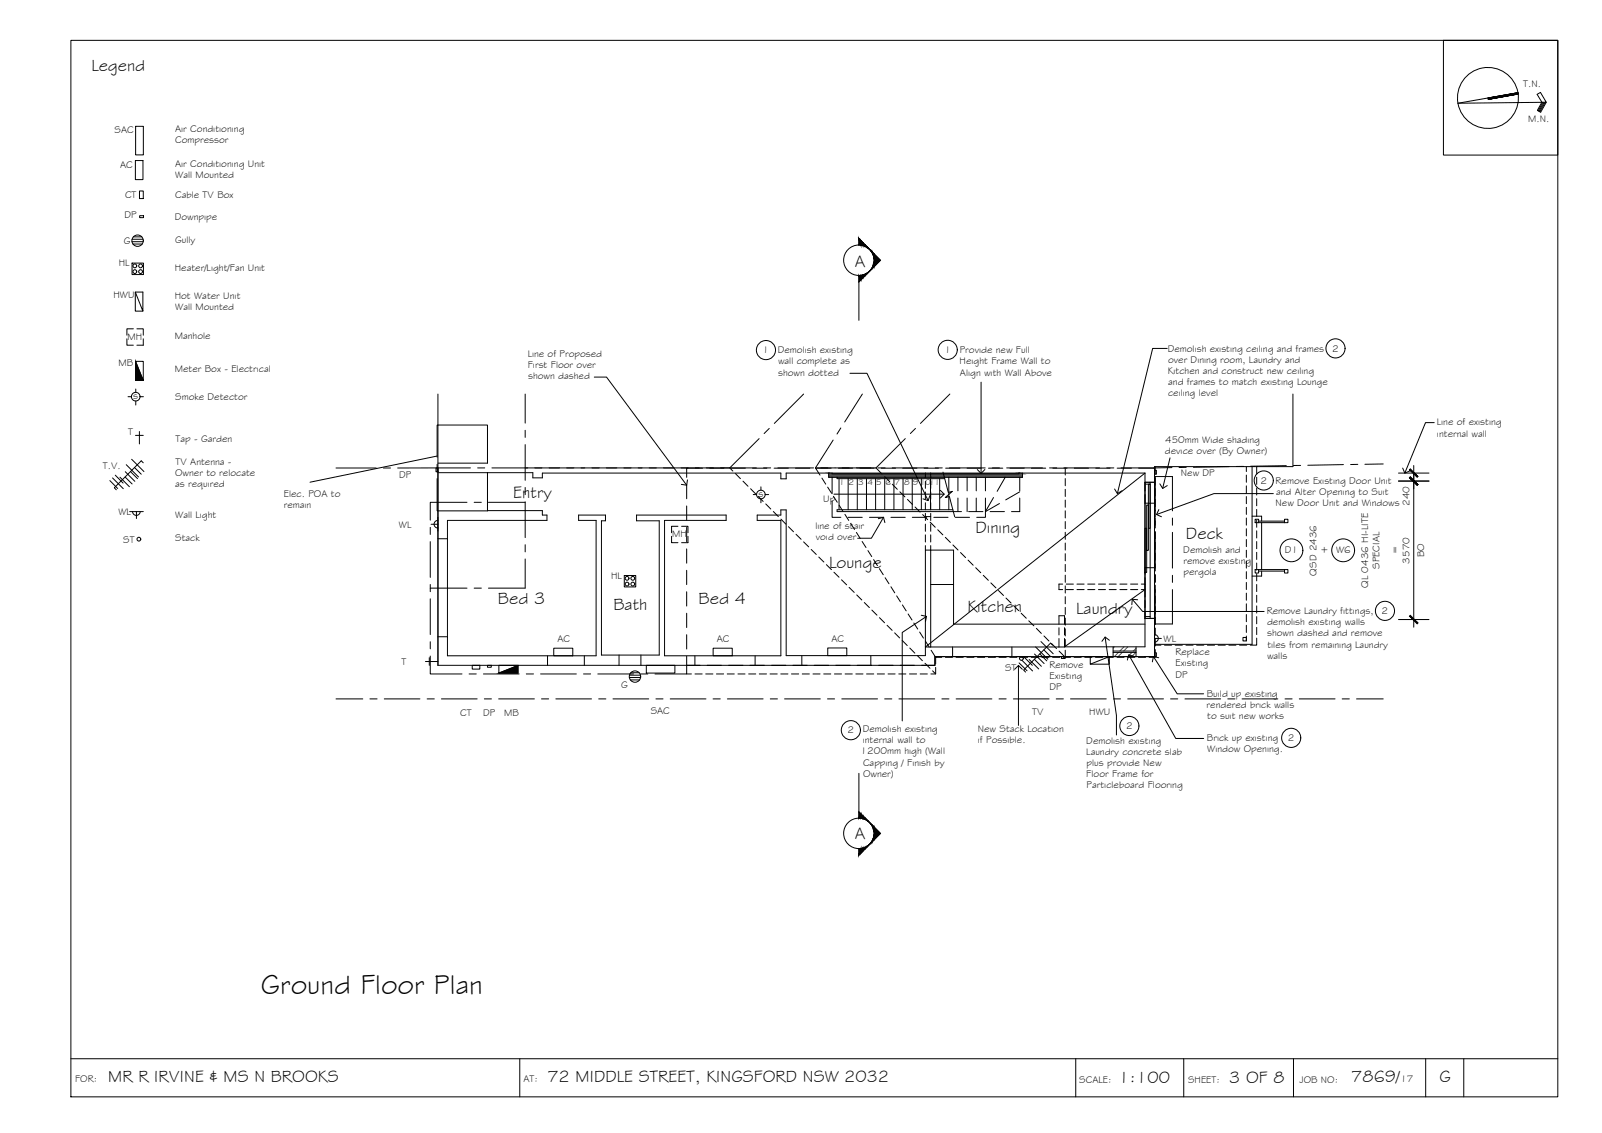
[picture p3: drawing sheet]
<svg xmlns="http://www.w3.org/2000/svg" width="420mm" height="297mm" viewBox="0 0 420 297" stroke-linecap="round" stroke-linejoin="round" font-family="sans-serif">
<!-- layer: HATCH -->
<g fill="#545454" stroke="#545454" stroke-width=".26">
<path d="M267.2 124l.9 .2v-.2zM267.2 124l.9 .2h-.9z"/>
<path d="M217.3 124l.9 .2v-.2zM217.3 124l.9 .2h-.9z"/>
<path d="M217.3 124.2l50.8 .9v-.9zM217.3 124.2l50.8 .9h-50.8z"/>
</g>
<path d="M292.3 169.6l-.4 .3M293.4 171l-1.1 1.1M294.4 171l-1.1 1.1M294.8 169.6l-1.1 1.1M295.8 169.6l-1.1 1.1M296.9 171l-1.1 1.1M297.9 171l-1.1 1.1M297.9 170l-.6 .7" fill="none" stroke="#545454" stroke-width=".26"/>
<!-- layer: NEWWORK -->
<g fill="none" stroke="#000" stroke-width=".26">
<path d="M180.1 127v3.8M180.1 132.6v3.8M180.1 138.3v3.7M184.3 122.7h-4.2v2.5M186.1 122.7h3.8M191.8 122.7h3.7M197.4 122.7h3.7M203 122.7h3.8M208.6 122.7h3.8M214.3 122.7h3.7M217.3 124v1.1h50.8v-1.1M218.2 124v.2h49v-.2"/>
<path d="M219.9 122.7h3.7M225.5 122.7h3.8M231.1 122.7h3.8M236.8 122.7h3.7M242.4 122.7h3.7M242.7 124h1.4M248 122.7h3.8M253.6 122.7h3.8M259.3 122.7h3.7M264.9 122.7h3.7M270.5 122.7h3.8M276.1 122.7h3.8"/>
<path d="M281.8 122.7h3.7M287.4 122.7h3.7M293 122.7h3.8M298.6 122.7h4.2v4.1M300.3 126.4h2.5M302.8 128.7v3.7M302.8 134.3v3.8M302.8 139.9v3.8M180.1 143.9v3.8M180.1 149.5v3.8M180.1 155.1v3.8M242.7 144.2h1.4v25.4h-1.4z"/>
<path d="M300.3 153.1v1.5M302.8 145.6v3.7M302.8 151.2v3.7M302.8 156.8v3.8M180.1 172v2.4h3.5M180.1 160.8v3.7M180.1 166.4v3.8M185.4 174.4h3.8M191.1 174.4h3.7M196.7 174.4h3.8M202.3 174.4h3.8M207.9 174.4h3.8"/>
<path d="M213.6 174.4h3.7M219.2 174.4h3.8M224.8 174.4h3.8M230.4 174.4h3.8M236.1 174.4h3.7M247.7 172.1h-2.5v2.3h-3.5M249.6 172.1h3.8M255.2 172.1h3.8M260.9 172.1h3.7M266.5 172.1h3.7M272.1 172.1h3.8M277.7 172.1h3.8"/>
<path d="M279.2 169.6h-1.5M283.4 172.1h3.7M289 172.1h3.7M294.6 172.1h3.8M300.3 162.1h2.5M302.8 168.1v4h-2.6M302.8 162.4v3.8"/>
</g>
<!-- layer: BORDER -->
<g fill="none" stroke="#000" stroke-width=".26">
<path d="M18.6 10.6h390v277h-390zM378.6 10.6h30v30.1h-30zM398.1 24.3l-15.7 2.8 23.1-.3-1.5-2.6-.9 .5 1.3 2.1-1.2 2.1 .9 .5 1.4-2.6M398.2 24.7l-7.9 1.3M404.7 26.8l-1.3 2.3M405 26.8l-1.4 2.4M405.3 26.8l-1.5 2.5M18.6 277.6h390M136.3 277.6v10M282.1 277.6v10M310.5 277.6v10M339.2 277.6v10"/>
<path d="M373.9 277.6v10M383.9 277.6v10"/>
<circle cx="390.2" cy="25.7" r="8"/>
</g>
<!-- layer: SECTION POINT -->
<g fill="#000" stroke="#000" stroke-width=".26">
<path d="M227.7 71.4l.4-.3zM227.7 65l.4 .4zM228.5 70.6l-.4 .5zM228.5 65.8l.3 .5zM229.3 66.6l1.6 1.6-1.6 1.7zM227.7 215.3l.4 .4zM228.1 215.7l.4 .4zM229.3 216.8l1.6 1.7-1.6 1.7zM227.7 221.7l.4-.4zM228.8 220.4l-.3 .6z"/>
<path d="M225.3 62.6l.5 .5v1.2zM225.3 62.6v1.6l.5 .1z"/>
<path d="M225.3 72.2h.5v1.2zM225.3 72.2v1.7l.5-.5z"/>
<path d="M225.8 63.1l.5 .5v.8zM225.8 63.1v1.2l.5 .1z"/>
<path d="M225.8 72.2l.5-.1v.8zM225.8 72.2v1.2l.5-.5z"/>
<path d="M226.3 63.6l.5 .5v.5zM226.3 63.6v.8l.5 .2z"/>
<path d="M226.3 72.1l.5-.2v.5zM226.3 72.1v.8l.5-.5z"/>
<path d="M226.8 64.1l.5 .7zM226.8 64.1v.5l.5 .2z"/>
<path d="M226.8 71.9l.5-.2v.2zM226.8 71.9v.5l.5-.5z"/>
<path d="M227.3 64.6l.4 .5zM227.3 64.6l.4 .5z"/>
<path d="M227.3 71.7l.4-.3zM227.3 71.7v.2l.4-.4z"/>
<path d="M228.5 65.8l.3 .5zM228.1 65.4l.4 .4z"/>
<path d="M228.8 70.2l-.3 .4zM228.5 70.6l.3-.2z"/>
<path d="M228.8 66.1l.2 .2v.5zM228.8 66.1l.2 .7z"/>
<path d="M229 69.6v.5l-.2 .1zM228.8 70.2v.2l.2-.3z"/>
<path d="M229 66.3l.2 .2v.9zM229 66.3l.2 1.1z"/>
<path d="M229.2 69.1v.9l-.2-.4zM229 69.6v.5l.2-.1z"/>
<path d="M229.2 66.5l.1 1.5zM229.2 66.5l.1 1.5z"/>
<path d="M229.3 68.5v1.4zM229.2 69.1v.9z"/>
<path d="M225.8 213.4l-.5 1.1h.5zM225.3 212.8l.5 .6-.5 1.1z"/>
<path d="M226.3 213.9l-.5 .6 .5 .1zM225.8 213.4l.5 .5-.5 .6z"/>
<path d="M226.3 214.6l.5 .2v-.4zM226.3 213.9l.5 .5-.5 .2z"/>
<path d="M226.8 214.8l.5 .2v-.2zM226.8 214.4l.5 .4h-.5z"/>
<path d="M227.3 215l.4 .3zM227.3 214.8l.4 .5-.4-.3z"/>
<path d="M228.5 216.1l.3 .5zM228.5 216l.3 .4z"/>
<path d="M228.8 216.6l.2 .5v-.5zM228.8 216.4l.2 .2h-.2z"/>
<path d="M229.2 216.8l-.2 .3 .2 .5zM229 216.6l.2 .2-.2 .3z"/>
<path d="M229.3 216.8v1.4zM229.2 216.8v.8z"/>
<path d="M225.8 222.5l-.5 1.6 .5-.5zM225.3 222.5h.5l-.5 1.6z"/>
<path d="M226.3 222.4l-.5 1.2 .5-.5zM225.8 222.5l.5-.1-.5 1.2z"/>
<path d="M226.8 222.2l-.5 .9 .5-.5zM226.3 222.4l.5-.2-.5 .9z"/>
<path d="M227.3 222l-.5 .6zM226.8 222.2l.5-.2-.5 .6z"/>
<path d="M227.7 221.7l-.4 .5zM227.3 222l.4-.3-.4 .5z"/>
<path d="M228.8 220.4l-.3 .6zM228.5 220.9l-.4 .4z"/>
<path d="M229 219.9l-.2 .8 .2-.3zM229 219.9l-.2 .8z"/>
<path d="M229.2 219.3l-.2 1.1 .2-.1zM229.2 219.3l-.2 1.1z"/>
<path d="M229.3 218.8l-.1 1.5zM229.3 218.8l-.1 1.5z"/>
</g>
<g fill="none" stroke="#000" stroke-width=".26">
<path d="M225.3 64.2v-1.6l5.6 5.6-5.6 5.7M225.3 72.2v11.8M225.3 212.8l5.6 5.7-5.6 5.6v-1.6M225.3 202.7v11.8"/>
<circle cx="225.3" cy="68.2" r="4"/>
<circle cx="225.3" cy="218.5" r="4"/>
</g>
<!-- layer: EXISTING -->
<g fill="none" stroke="#000" stroke-width=".26">
<path d="M114.9 103.3v71.1M114.9 111.4h13v10h-13M339.1 103.3v19h-36.3v4.1M114.9 123.9h24.8v1.4h2.5v-1.3h62.6v1.5h1.4v-1.5h36.5M114.9 122.7v51.7M127.9 133.9h14.3v1.1h1.3v1.4h-26.1v35.5h38.9v-35.5h-4.5v-1.4h7v1.5h-1.1v35.2h15.2v-35.2h-6v-1.5h23.5v1.4h-16.1v35.5h30.5v-35.5h-6.2v-1.4h6.2v-1.3h1.4v38.2h36.5v-2.3M127.9 123.9v10h-13M244.1 124h56.2v2.4M328.4 122.3v46.6h-25.6M328.4 135.3h2.5v1.3M329.2 136.1h.9v.9h-.9zM330.1 136.6h6.8"/>
<path d="M330.1 137h6.8M330.9 137v12.3M336.9 136.1h.9v.9h-.9zM114.9 141.2h2.5M329.2 149.3h.9v.9h-.9zM330.1 149.3h6.8M330.1 149.7h6.8M330.9 149.7v1.3h-2.5M336.9 149.3h.9v.9h-.9zM114.9 166.9h2.5M143.6 171.9v2.5M153.3 171.9v2.5"/>
<path d="M162.4 171.7v2.7M168.1 171.7v2.7M182.3 171.9v2.5M198 171.9v2.5M210.3 171.9v2.5M228.4 171.9v2.5M244.1 169.6h33.6M249.8 169.6v2.5M265.4 169.6v2.5M291.9 171h6M291.9 170.7h6M291.9 169.6v2.5"/>
<path d="M297.9 169.6v2.5M300.3 162.1v7.5h-21.1M302.8 162.1v10h-57.6v2.3h-130.3"/>
</g>
<!-- layer: EXISTING DEMOLISHED -->
<g fill="none" stroke="#000" stroke-width=".26">
<path d="M242.7 124v1.2M242.7 126.2v1.8M242.7 129v1.8M242.7 131.8v1.9M242.7 134.6v1.9M242.7 137.4v1.9M242.7 135.4h1.4M244.1 124v1.2M244.1 126.2v1.8M244.1 129v1.8M244.1 131.8v1.9M244.1 134.6v1.9"/>
<path d="M244.1 137.4v1.9M300.3 126.4v2.3M300.3 129.7v2.2h2.5M302.8 126.4v1.9M302.8 129.3v1.9M302.8 132.1v1.9M302.8 134.9v1.9M302.8 137.7v1.9M326.9 122.3v1.3M326.9 124.6v1.8M326.9 127.4v1.8M326.9 130.2v1.9"/>
<path d="M326.9 133v1.9M326.9 135.8v1.9M326.9 138.6v1.9M242.7 140.2v1.9M242.7 143v1.2M244.1 140.2v1.9M244.1 143v1.2M278.7 153.1h-1v1.5h1M279.6 153.1h1.9M279.6 154.6h1.9M282.5 153.1h1.8M282.5 154.6h1.8"/>
<path d="M285.3 153.1h1.9M285.3 154.6h1.9M288.1 153.1h1.8M288.1 154.6h1.8M290.9 153.1h1.9M290.9 154.6h1.9M293.7 153.1h1.9M293.7 154.6h1.9M296.5 153.1h1.9M296.5 154.6h1.9M299.3 154.6h1v1.9M300.3 151.5v1.6h-1"/>
<path d="M300.3 157.4v1.9M302.8 148.8h-2.5v1.7M302.8 140.5v1.9M302.8 143.4v1.8M302.8 146.1v1.9M302.8 149v1.8M302.8 151.8v1.9M302.8 154.6v1.9M302.8 157.4v1.9M326.9 141.4v1.9M326.9 144.2v1.9M326.9 147.1v1.8"/>
<path d="M326.9 149.9v1.8M326.9 152.7v1.9M326.9 155.5v1.9M326.9 158.3v1.9M277.7 164.6v1.9M277.7 167.4v2.2M279.2 163.6v-2.2h-1.5v2.3M279.2 164.6v1.8M279.2 167.4v2.2M300.3 160.2v1.9M302.8 160.2v1.9M326 167.1h.9v.9h-.9z"/>
<path d="M326.9 161.1v1.9M326.9 163.9v1.9M326.9 166.7v1.3"/>
</g>
<!-- layer: WORK BY OWNER -->
<path d="M244.1 144.2h6v19.4h50.2M244.1 153.2h6" fill="none" stroke="#000" stroke-width=".26"/>
<!-- layer: ROOFPLAN EXIST. -->
<g fill="none" stroke="#000" stroke-width=".26">
<path d="M114.9 111.4h-.3v8.5M137.7 103.3v7.6M137.7 112.8v1.9M137.7 116.6v9.3M199.1 115l-7.7 7.7M201.7 112.3l-1.3 1.4M210.8 103.3l-7.7 7.7M218.5 115.4l-4.6 7.3M220.5 112.2l-1 1.6M226.2 103.3l-4.7 7.3M237.4 115l-7.6 7.7M240.1 112.3l-1.3 1.4"/>
<path d="M249.1 103.3l-7.7 7.7M112.8 138.3v1.8M114.6 125.5v8.4h.3M114.6 121.7v1.9M122.5 131.7h-9.7v4.7M124.4 131.7h1.8M128.1 131.7h9.6M137.7 127.8v1.9M137.7 131.6v9.3M137.7 122.7h9.1M148.6 122.7h1.9M152.4 122.7h9.4"/>
<path d="M163.6 122.7h1.9M167.4 122.7h9.3M178.6 122.7h1.9M182.4 122.7h9M191.4 122.7l.8 .8M192.9 124.2l1.3 1.3M194.9 126.1l1.3 1.4M196.9 128.1l1.3 1.4M198.8 130.1l1.4 1.4M200.8 132.1l1.3 1.3M202.8 134.1l1.3 1.3M204.8 136.1l1.3 1.3"/>
<path d="M206.8 138.1l1.3 1.3M215.6 125.3l1 1.6M217.1 127.7l1 1.6M218.6 130.1l1 1.6M219 122.7h-5.1l1.2 1.9M220.1 132.5l1 1.6M220.9 122.7h1.8M221.6 134.8l1 1.6M223.1 137.2l1 1.6M224.6 139.6l1 1.6M224.6 122.7h5.2M229.8 122.7l1.6 1.6"/>
<path d="M232 125l1.3 1.3M234 127l1.3 1.3M236 128.9l1.3 1.4M238 130.9l1.3 1.4M240 132.9l1.3 1.4M242 134.9l1.3 1.3M244 136.9l1.3 1.3M245.9 138.9l1.4 1.3M279.4 122.7v1.8M279.4 125.5v1.9M279.4 128.3v1.9M279.4 131.1v1.9"/>
<path d="M279.4 133.9v1.9M279.4 136.7v1.9M279.4 139.5v1.9M303 122.3v2.1M303 125.3v1.9M303 128.1v1.9M303 130.9v1.9M303 133.7v1.9M303 136.6v1.8M303 139.4v1.8M329.6 122.3v1.9M329.6 125.1v1.9"/>
<path d="M329.6 127.9v1.9M329.6 130.7v1.9M329.6 133.6v1.8M329.6 136.3v1.9M329.6 139.2v1.8M112.8 142v9.4M112.8 153.2v1.9M112.8 157v9.4M112.8 154.2h9.7M124.4 154.2h1.8M137.7 142.8v1.9M137.7 146.6v7.6h-9.6"/>
<path d="M208.8 140.1l1.3 1.3M210.8 142.1l1.3 1.3M212.8 144.1l1.3 1.3M214.7 146l1.4 1.4M216.7 148l1.4 1.3M218.7 150l1.4 1.3M220.7 152l1.3 1.3M222.7 154l1.3 1.3M224.7 156l1.3 1.3M226.1 142l1 1.5M226.7 158l1.3 1.3M227.6 144.3l1 1.6"/>
<path d="M228.7 159.9l1.3 1.4M229.1 146.7l1 1.6M230.6 149.1l1.1 1.6M232.1 151.5l1.1 1.5M233.7 153.8l1 1.6M235.2 156.2l1 1.6M236.7 158.6l1 1.6M247.9 140.9l1.4 1.3M249.9 142.9l1.4 1.3M251.9 144.9l1.3 1.3M253.9 146.8l1.3 1.4M255.9 148.8l1.3 1.3"/>
<path d="M257.9 150.8l1.3 1.3M259.9 152.8l1.3 1.3M261.9 154.8l1.3 1.3M263.8 156.8l1.4 1.3M265.8 158.8l1.4 1.3M279.4 142.4v1.8M279.4 145.2v1.8M279.4 148v1.9M279.4 150.8v1.9M279.4 153.6v1.9M279.4 156.4v1.9M279.4 159.2v1.9"/>
<path d="M303 142.2v1.9M303 145v1.9M303 147.8v1.9M303 150.6v1.9M303 153.4v1.9M303 156.2v1.9M303 159.1v1.8M329.6 142v1.9M329.6 144.8v1.9M329.6 147.6v1.9M329.6 150.4v1.9M329.6 153.2v1.9"/>
<path d="M329.6 156.1v1.8M329.6 158.8v1.9M112.8 172v4.7h8.4M112.8 168.2v1.9M123 176.7h1.9M126.8 176.7h9.4M138 176.7h1.9M141.8 176.7h9.4M153 176.7h1.9M156.8 176.7h9.4M168 176.7h1.9M180.1 174.4v2.3h-8.3"/>
<path d="M180.1 176.7h1.2M182.3 176.7h1.9M185.1 176.7h1.9M187.9 176.7h1.9M190.7 176.7h1.9M193.5 176.7h1.9M196.3 176.7h1.9M199.1 176.7h1.9M202 176.7h1.8M204.8 176.7h1.9M207.6 176.7h1.9M210.4 176.7h1.9"/>
<path d="M213.2 176.7h1.9M216 176.7h1.9M218.8 176.7h1.9M221.6 176.7h1.9M224.5 176.7h1.8M227.3 176.7h1.9M230.1 176.7h1.9M230.7 161.9l1.3 1.4M232.6 163.9l1.4 1.4M232.9 176.7h1.9M234.6 165.9l1.4 1.4M235.7 176.7h1.9"/>
<path d="M236.6 167.9l1.3 1.3M238.2 161l1 1.6M238.5 176.7h1.9M238.6 169.9l1.3 1.3M239.7 163.3l1 1.6M240.6 171.9l1.3 1.3M241.2 165.7l1 1.6M241.3 176.7h1.9M242.6 173.9l1.3 1.3M242.7 168.1l1 1.6M244.2 170.5l1.2 1.8M244.6 175.9l.8 .8"/>
<path d="M245.4 175v1.7h-1.3M247 172.3h-1.6v1.7M248 172.3h1.8M250.7 172.3h1.9M253.6 172.3h1.8M256.4 172.3h1.9M259.2 172.3h1.9M262 172.3h1.9M264.8 172.3h1.9M267.6 172.3h1.9M267.8 160.8l1.4 1.3M269.8 162.8l1.4 1.3"/>
<path d="M270.5 172.3h1.8M271.8 164.7l1.3 1.4M273.2 172.3h1.9M273.8 166.7l1.3 1.4M275.8 168.7l1.3 1.3M276.1 172.3h1.8M278.9 172.3h1.9M279.4 162v1.9M279.4 164.9v1.8M279.4 167.7v1.8M279.4 170.5v1.8l-1.6-1.6M281.7 172.3h1.9"/>
<path d="M284.5 172.3h1.9M287.3 172.3h1.9M290.1 172.3h1.9M293 172.3h1.8M295.7 172.3h1.9M298.6 172.3h1.8M302.8 169.1h1.7M303 170.3v2h-1.6M303 161.9v1.8M303 164.7v1.9M303 167.5v1.9M305.4 169.1h1.9"/>
<path d="M308.2 169.1h1.9M311 169.1h1.9M313.8 169.1h1.9M316.7 169.1h1.8M319.5 169.1h1.9M322.3 169.1h1.9M325.1 169.1h1.9M329.6 167.3v1.8h-1.7M329.6 161.7v1.8M329.6 164.5v1.9"/>
</g>
<!-- layer: BOUNDARY -->
<g fill="none" stroke="#000" stroke-width=".26">
<path d="M88.1 122.7h10.6M100.5 122.7h1.9M123.4 122.7h-19.1M125.3 122.7h1.8M129 122.7h9.4M140.3 122.7h1.8M144 122.7h9.4M155.3 122.7h1.8M159 122.7h9.4M170.3 122.7h1.8M174 122.7h9.4M185.3 122.7h1.8"/>
<path d="M189 122.7h9.4M200.3 122.7h1.8M204 122.7h9.4M215.3 122.7h1.8M219 122.7h9.4M230.3 122.7h1.8M234 122.7h9.4M245.3 122.7h1.8M249 122.7h9.4M260.3 122.7h1.8M264 122.7h9.4M275.3 122.7h1.8"/>
<path d="M279 122.7h9.4M290.3 122.7h1.8M307.4 122.6l-13.4 .1M311.1 122.5l-1.9 .1M322.4 122.3l-9.4 .2M326.1 122.3h-1.9M337.4 122.1l-9.4 .1M341.1 122h-1.9M352.3 121.8l-9.3 .2M356.1 121.7l-1.9 .1M362.8 121.6l-4.8 .1M88.1 183.2h7.1"/>
<path d="M97 183.2h1.9M100.8 183.2h9.3M112 183.2h1.9M115.8 183.2h9.3M127 183.2h1.9M130.8 183.2h9.4M142 183.2h1.9M145.8 183.2h9.3M157 183.2h1.9M160.8 183.2h9.3M172 183.2h1.9M175.8 183.2h9.4"/>
<path d="M187 183.2h1.9M190.8 183.2h9.3M202 183.2h1.9M205.8 183.2h9.3M217 183.2h1.9M220.8 183.2h9.4M232 183.2h1.9M235.8 183.2h9.3M247 183.2h1.9M250.8 183.2h9.3M262 183.2h1.9M265.8 183.2h9.4"/>
<path d="M277 183.2h1.9M280.8 183.2h9.3M292 183.2h1.9M295.8 183.2h9.3M307 183.2h1.9M310.8 183.2h9.3M322 183.2h1.9M325.8 183.2h9.3M337 183.2h1.9M340.8 183.2h9.3M352 183.2h1.9M355.8 183.2h7"/>
</g>
<!-- layer: SERVICES -->
<g fill="none" stroke="#000" stroke-width=".26">
<path d="M35.6 33.1h2v7.5h-2zM35.5 42.1h2v5h-2zM36.6 50.1h1v2h-1zM36.6 56.6h1v.5h-1zM34.6 63.4h3M34.6 69h3v3h-3zM34.6 62.7h2.9M34.9 64h2.4M35 62.1h2.2M35.5 76.6l2 5v-5h-2v5h2M33.3 88.8v1.7h1.7M35 86.2h-1.7v1.7"/>
<path d="M35.5 94.7v5h2.1l-2.1-5h2.1v5M35.9 86.2h1.7v1.7M37.6 88.8v1.7h-1.7M33.6 104h.9M35.5 114.1h2.1M35.6 102v.9M35.6 105.1v1.1M36.6 113.1v3.3M36.7 104h.9M114.6 119.6l-33.3 6.8M28.8 126l2.1 2.1M29.5 125.3l2.8 2.8"/>
<path d="M30.2 124.6l2.1 2.1M31.5 125.1l2.4 2.5M32.8 125.1l1.9 1.8M32.9 123.7l2.5 2.5M33.1 121.8l3.2 3.2M34 134.1h3.6M34.2 123.6l1.9 1.9M34.5 120.4l3.2 3.2M34.8 134.1a1.01 1.01 0 0 0 1 1 1.01 1.01 0 0 0 1-1M35.3 122.6l1.7 1.7M35.8 134.1v1.8M37.6 121.3l-.6-.5-7 7.1 .5 .5"/>
<path d="M113.1 137.4h1.8M114.3 122.7h.6v1h-.6zM114.8 136.4a1.01 1.01 0 0 0-1 1 1.01 1.01 0 0 0 1 1M114.9 135.7v3.5M177.8 138h-1.7v1.7M178.8 138h1.6v1.7M197.6 129.7h.8M199.6 127.6v.9M199.6 130.8v1M200.7 129.7h.9M302.8 123.3h.5v1h-.5zM163.7 150.9h3v3h-3z"/>
<path d="M176.1 140.6v1.7h1.7M180.4 140.6v1.7h-1.6M111.6 173.4h3.3M112.6 172.4v2M123.9 174.4h1.9v1h-1.9zM127.9 174.4h.9v.5h-.9zM135.9 174.4h-5.1v2.1l5.1-2v2h-5.1M145.2 169.9h5v2h-5zM165.1 177.6h2.9M165.1 177h2.9M165.3 178.3h2.5M165.4 176.4h2.3"/>
<path d="M169.5 174.4h7.5v2.1h-7.5zM187 169.9h5.1v2h-5.1zM217.1 169.9h5v2h-5zM267.3 173.8l2.1 2M268 173.1l2.8 2.8M268.7 172.4l2 2M269.9 172.9l2.5 2.5M271.3 172.8l1.8 1.9M271.3 171.5l2.5 2.5M271.6 169.6l3.2 3.2M272.7 171.4l1.8 1.9M273 168.2l3.2 3.2"/>
<path d="M273.8 170.4l1.7 1.7M276.1 169.1l-.6-.5-7 7.1 .5 .5M278.4 172.1h1v.5h-1zM290.9 172.1v2h-5v-2h5l-5 2M302.8 166.4a1.01 1.01 0 0 1 1 1 1.01 1.01 0 0 1-1 1M302.8 171.1h.5v1h-.5zM302.8 167.4h1.8M302.8 165.6v3.6"/>
<circle cx="35.4" cy="69.7" r=".5"/>
<circle cx="35.4" cy="71.2" r=".5"/>
<circle cx="36.1" cy="63.1" r="1.49"/>
<circle cx="36.9" cy="71.2" r=".5"/>
<circle cx="36.9" cy="69.7" r=".5"/>
<circle cx="35.6" cy="104" r="1.13"/>
<circle cx="199.6" cy="129.6" r="1.13"/>
<circle cx="36.4" cy="141.4" r=".5"/>
<circle cx="164.5" cy="153.1" r=".5"/>
<circle cx="164.5" cy="151.6" r=".5"/>
<circle cx="166" cy="151.6" r=".5"/>
<circle cx="166" cy="153.1" r=".5"/>
<circle cx="166.5" cy="177.4" r="1.49"/>
<circle cx="267.9" cy="172.6" r=".5"/>
</g>
<path d="M35.5 94.7l2.1 5h-2.1zM130.8 176.5l5.1-2v2z" fill="#000" stroke="#000" stroke-width=".26"/>
<!-- layer: BORDER -->
<g fill="#000" stroke="#000" stroke-width=".26">
<path d="M390.3 25.7l7.8-1.4zM390.3 25.7l7.8-1.4 .1 .3z"/>
<path d="M390.3 25.7v.3l7.9-1.4zM390.3 26l7.9-1.3z"/>
</g>
<!-- layer: STAIRS -->
<g fill="none" stroke="#000" stroke-width=".26">
<path d="M218.2 131.3v4.3h2.3M218.2 125.1v4.3M219.5 125.1v.4h28.3M220.1 125.5v8.1M222.4 135.6h3.8M222.4 125.5v8.1M224.8 125.5v8.1M227.3 125.5v8.1M228 135.6h3.8M229.6 125.5v8.1M232 125.5v8.1M233.7 135.6h3.7"/>
<path d="M234.4 125.5v8.1M236.8 125.5v8.1M239.3 125.5v8.1M239.3 135.6h3.7M241.6 125.5v8.1M244 125.5v8.1M244.9 135.6h3.8M246.5 125.5v8.1M248.8 125.1v8.5M249.9 133.6h-30.4v.5h32.7M250.5 135.6h3.8M251.2 125.1v3.6"/>
<path d="M251.2 130.6v3.5M253.6 125.1v3.6M253.6 130.6v3.5M254 134.1h3.8M256 125.1v3.6M256 130.6v3.5M258.5 134.1v1.5h-2.3M258.5 125.1v3.6M258.5 130.6v3.5M259.7 134.1h3.7M260.6 130.4l-2.1 3.7M262.1 132l-3.6 2.1"/>
<path d="M263.6 125.1l-2.1 3.7M267.4 130.6v3.5h-2.1M267.4 125.1v3.6M267.4 128.9l-3.6 2.2"/>
</g>
<!-- layer: 0.13 -->
<path d="M247.3 123.8l1.4 5.3 1.1-.3-1.9 1.6 1.1-.2 1.4 5.3M300.3 124l-57.6 45.6M300.3 154.6l-21.1 15" fill="none" stroke="#000" stroke-width=".26"/>
<!-- layer: 0 -->
<g fill="none" stroke="#000" stroke-width=".26">
<path d="M155.9 98.9h3.2l21 28.3M222.9 97.9h4.5l16 33.3M306.1 91.3h-3.8l-9.2 38.1M257.3 100.2v23.9M376.2 110.8h-2.3l-5.5 13.2M180.3 125.8l-.2 1.4-1.4-.2M218.7 129.6h28.9M230.3 136l1.4-.4 .4 1.4M231.7 135.6l-3.2 5.5h-3.6M243.9 129.9l-.5 1.3-1.3-.4M246.6 128.6l1 1-1 .9M256.3 123.1l1 1 1-1"/>
<path d="M292.3 128.2l.8 1.2 1.2-.7M303.9 133.6l-.6 1.3 1.3 .6M304.2 126.8l.7 1.3 1.2-.8M306.9 120.1l-2 8M334 129.4h-15.6l-15.1 5.5M367.9 122.7l.5 1.3 1.3-.5M297 157.1l2.7 3.2h31.8M298.4 157.2l-1.4-.1-.2 1.4M241.6 161.3l1.4 .3-.3 1.4M243 161.6l-6.4 4.2v23.2M266.1 175.5l1-1 1 1M267.1 174.5v15.7"/>
<path d="M289.8 167l3 20.6v5.1M291 167.9l-1.2-.9-.8 1.1M296 171.7l12.4 21.9h7.3M297.4 172.1l-1.4-.4-.3 1.4M302.5 172.1l6.2 9.8h7M303.9 172.4l-1.4-.3-.3 1.4"/>
</g>
<!-- layer: WINDOWS -->
<g fill="none" stroke="#000" stroke-width=".26">
<path d="M300.3 138.5h.4v11.6h-.4zM300.3 126.9h1.4M300.3 126.4v35.7M300.7 132.4h.5v11.9h-.5zM301.2 126.9h.5v11.6h-.5zM301.7 126.4v35.7M302.8 126.4v35.7M300.3 161.6h1.4"/>
<circle cx="338.7" cy="144.3" r="3"/>
<circle cx="352.3" cy="144.3" r="3"/>
</g>
<!-- layer: DIMENSION -->
<path d="M366.8 126.1h8M366.8 124h8M370.8 122v42.4M366.8 162.4h8" fill="none" stroke="#000" stroke-width=".26"/>
<!-- layer: 0 -->
<g fill="#000" stroke="#000" stroke-width=".26">
<path d="M369.9 125l-.2 .2 2.2 1.8zM369.7 125.2l2.2 1.8-.2 .2z"/>
<path d="M369.7 125.2l2 2 .2-.2zM369.9 125l2 2-2.2-1.8z"/>
<path d="M369.7 123.1l2 2 .2-.2zM369.9 122.9l2 2-2.2-1.8z"/>
<path d="M369.9 161.3l-.2 .2 2.2 1.8zM369.7 161.5l2.2 1.8-.2 .2z"/>
</g>
<!-- layer: ROOFPLAN -->
<path d="M303 133.9v-9h4.5v9M303 135.8v1.9M303 139.6v9.3M307.5 135.8v1.9M307.5 139.6v9.3M303 154.6v9h4.5v-9M303 150.8v1.9M307.5 150.8v1.9" fill="none" stroke="#000" stroke-width=".26"/>
<!-- layer: TEXT -->
<g fill="none" stroke="#000" stroke-width=".26">
<circle cx="200.9" cy="91.8" r="2.51"/>
<circle cx="248.6" cy="91.7" r="2.51"/>
<circle cx="350.3" cy="91.3" r="2.51"/>
<circle cx="331.4" cy="126" r="2.51"/>
<circle cx="363.2" cy="160.2" r="2.51"/>
<circle cx="223.2" cy="191.4" r="2.51"/>
<circle cx="296.2" cy="190.3" r="2.51"/>
<circle cx="338.6" cy="193.4" r="2.51"/>
</g>
<text font-size="7.5" x="68.4" y="260.5">Ground Floor Plan</text>
<g font-size="4.5">
<text x="24" y="18.6">Legend</text>
<text x="224.2" y="69.9">A</text>
<text x="134.6" y="130.5">Entry</text>
<text x="255.8" y="139.7">Dining</text>
<text x="311.1" y="141.4">Deck</text>
<text x="217.4" y="149">Lounge</text>
<text x="130.6" y="158.3">Bed 3</text>
<text x="160.9" y="159.8">Bath</text>
<text x="183.2" y="158.3">Bed 4</text>
<text x="253.7" y="160.3">Kitchen</text>
<text x="282.2" y="161.1">Laundry</text>
<text x="224.2" y="219.9">A</text>
<text x="28.4" y="283.6">MR R IRVINE &amp; MS N BROOKS</text>
<text x="143.6" y="283.6">72 MIDDLE STREET, KINGSFORD NSW 2032</text>
<text x="293.3" y="283.9">1:100</text>
<text x="322.3" y="283.9">3 OF 8</text>
<text x="354.4" y="283.8">7869/</text>
<text x="377.5" y="283.8">G</text>
</g>
<g font-size="2.6">
<text x="399.4" y="22.9">T.N.</text>
<text x="30.1" y="34.9">SAC</text>
<text x="45.9" y="34.5">Air Conditioning</text>
<text x="400.8" y="31.9">M.N.</text>
<text x="45.9" y="37.4">Compressor</text>
<text x="31.5" y="44">AC</text>
<text x="45.9" y="43.7">Air Conditioning Unit</text>
<text x="46" y="46.6">Wall Mounted</text>
<text x="32.8" y="51.9">CT</text>
<text x="45.9" y="51.8">Cable TV Box</text>
<text x="32.6" y="57.3">DP</text>
<text x="45.8" y="57.6">Downpipe</text>
<text x="32.5" y="63.9">G</text>
<text x="45.9" y="63.8">Gully</text>
<text x="31.1" y="69.8">HL</text>
<text x="45.8" y="71.1">Heater/Light/Fan Unit</text>
<text x="29.7" y="78.2">HWU</text>
<text x="45.8" y="78.4">Hot Water Unit</text>
<text x="46" y="81.3">Wall Mounted</text>
<text x="33.4" y="89.1">MH</text>
<text x="45.8" y="88.8">Manhole</text>
<text x="31" y="96">MB</text>
<text x="138.4" y="93.6">Line of Proposed</text>
<text x="200" y="92.6">1</text>
<text x="204" y="92.6">Demolish existing</text>
<text x="204.1" y="95.6">wall complete as</text>
<text x="247.7" y="92.6">1</text>
<text x="251.6" y="95.6">Height Frame Wall to</text>
<text x="251.7" y="92.6">Provide new Full</text>
<text x="306.3" y="92.2">Demolish existing ceiling and frames</text>
<text x="306.4" y="95.2">over Dining room, Laundry and</text>
<text x="349.4" y="92.2">2</text>
<text x="45.8" y="97.6">Meter Box - Electrical</text>
<text x="138.4" y="96.5">First Floor over</text>
<text x="138.5" y="99.5">shown dashed</text>
<text x="204.1" y="98.5">shown dotted</text>
<text x="251.8" y="98.5">Align with Wall Above</text>
<text x="306.2" y="98.1">Kitchen and construct new ceiling</text>
<text x="306.4" y="101">and frames to match existing Lounge</text>
<text x="34.9" y="104.5">s</text>
<text x="46" y="105">Smoke Detector</text>
<text x="306.4" y="103.9">ceiling level</text>
<text x="376.9" y="111.5">Line of existing</text>
<text x="33.6" y="114.1">T</text>
<text x="46" y="115.8">Tap - Garden</text>
<text x="305.5" y="119">device over (By Owner)</text>
<text x="305.6" y="116.1">450mm Wide shading</text>
<text x="376.9" y="114.4">internal wall</text>
<text x="27" y="123">T.V.</text>
<text x="45.9" y="124.8">Owner to relocate</text>
<text x="46" y="121.9">TV Antenna -</text>
<text x="104.7" y="125.2">DP</text>
<text x="309.7" y="124.8">New DP</text>
<text x="46" y="127.7">as required</text>
<text x="74.4" y="130.4">Elec. POA to</text>
<text x="198.9" y="130.2">s</text>
<text x="215.9" y="131.5">Up</text>
<text x="330.6" y="126.8">2</text>
<text x="334.5" y="126.8">Remove Existing Door Unit</text>
<text x="334.7" y="129.8">and Alter Opening to Suit</text>
<text x="31.1" y="135.1">WL</text>
<text x="46" y="135.8">Wall Light</text>
<text x="74.4" y="133.3">remain</text>
<text x="334.5" y="132.7">New Door Unit and Windows</text>
<text x="369.7" y="132.6" transform="rotate(-90 369.7 132.6)">240</text>
<text x="32.3" y="142.4">ST</text>
<text x="45.9" y="142">Stack</text>
<text x="104.6" y="138.3">WL</text>
<text x="176.3" y="140.9">MH</text>
<text x="213.9" y="138.7">line of stair</text>
<text x="214" y="141.6">void over</text>
<text x="310.4" y="144.9">Demolish and</text>
<text x="310.4" y="147.8">remove existing</text>
<text x="337" y="145.1">D1</text>
<text x="348.2" y="145.4" transform="rotate(-90 348.2 145.4)">+</text>
<text x="350.4" y="145.1">W6</text>
<text x="361.8" y="149.2" transform="rotate(-90 361.8 149.2)">SPECIAL</text>
<text x="366.7" y="145.4" transform="rotate(-90 366.7 145.4)">=</text>
<text x="369.6" y="147.8" transform="rotate(-90 369.6 147.8)">3570</text>
<text x="373.5" y="146.1" transform="rotate(-90 373.5 146.1)">BO</text>
<text x="160.3" y="151.7">HL</text>
<text x="310.4" y="150.7">pergola</text>
<text x="345.3" y="150.9" transform="rotate(-90 345.3 150.9)">QSD 2436</text>
<text x="358.8" y="154.1" transform="rotate(-90 358.8 154.1)">QL 0436 HI-LITE</text>
<text x="332.2" y="161">Remove Laundry fittings,</text>
<text x="362.4" y="161">2</text>
<text x="332.3" y="163.9">demolish existing walls</text>
<text x="332.3" y="166.8">shown dashed and remove</text>
<text x="146.2" y="168.3">AC</text>
<text x="188" y="168.3">AC</text>
<text x="218" y="168.2">AC</text>
<text x="305.2" y="168.2">WL</text>
<text x="308.3" y="171.8">Replace</text>
<text x="332.3" y="172.7">walls</text>
<text x="332.4" y="169.8">tiles from remaining Laundry</text>
<text x="105.3" y="174.4">T</text>
<text x="263.6" y="175.8">ST</text>
<text x="275.2" y="175.2">Remove</text>
<text x="275.2" y="178.1">Existing</text>
<text x="308.3" y="177.6">DP</text>
<text x="308.3" y="174.7">Existing</text>
<text x="162.9" y="180.2">G</text>
<text x="275.2" y="181">DP</text>
<text x="316.5" y="185.6">rendered brick walls</text>
<text x="316.5" y="182.7">Build up existing</text>
<text x="120.7" y="187.6">CT</text>
<text x="126.8" y="187.6">DP</text>
<text x="132.3" y="187.7">MB</text>
<text x="170.7" y="187.2">SAC</text>
<text x="226.3" y="191.9">Demolish existing</text>
<text x="256.5" y="191.9">New Stack Location</text>
<text x="270.7" y="187.4">TV</text>
<text x="285.7" y="187.4">HWU</text>
<text x="295.3" y="191.2">2</text>
<text x="316.6" y="188.5">to suit new works</text>
<text x="222.3" y="192.3">2</text>
<text x="225.7" y="197.8">1200mm high (Wall</text>
<text x="226.3" y="194.8">internal wall to</text>
<text x="256.5" y="194.9">if Possible.</text>
<text x="284.9" y="195">Demolish existing</text>
<text x="284.9" y="197.9">Laundry concrete slab</text>
<text x="316.5" y="194.2">Brick up existing</text>
<text x="316.6" y="197.1">Window Opening.</text>
<text x="337.8" y="194.3">2</text>
<text x="226.3" y="200.7">Capping / Finish by</text>
<text x="226.3" y="203.6">Owner)</text>
<text x="284.9" y="203.8">Floor Frame for</text>
<text x="285" y="200.8">plus provide New</text>
<text x="285" y="206.7">Particleboard Flooring</text>
<text x="19.7" y="283.8">FOR:</text>
<text x="137.3" y="283.6">AT:</text>
<text x="283" y="283.9">SCALE:</text>
<text x="311.6" y="283.9">SHEET:</text>
<text x="340.8" y="283.9">JOB NO:</text>
<text x="367.3" y="283.8">17</text>
</g>
<g font-size="2.2">
<text x="220.1" y="127.2">1</text>
<text x="222.6" y="127.2">2</text>
<text x="225.1" y="127.2">3</text>
<text x="227.5" y="127.2">4</text>
<text x="229.8" y="127.2">5</text>
<text x="232.2" y="127.2">6</text>
<text x="234.6" y="127.2">7</text>
<text x="237.1" y="127.2">8</text>
<text x="239.4" y="127.2">9</text>
<text x="241.4" y="127.2">1011</text>
</g>
</svg>
